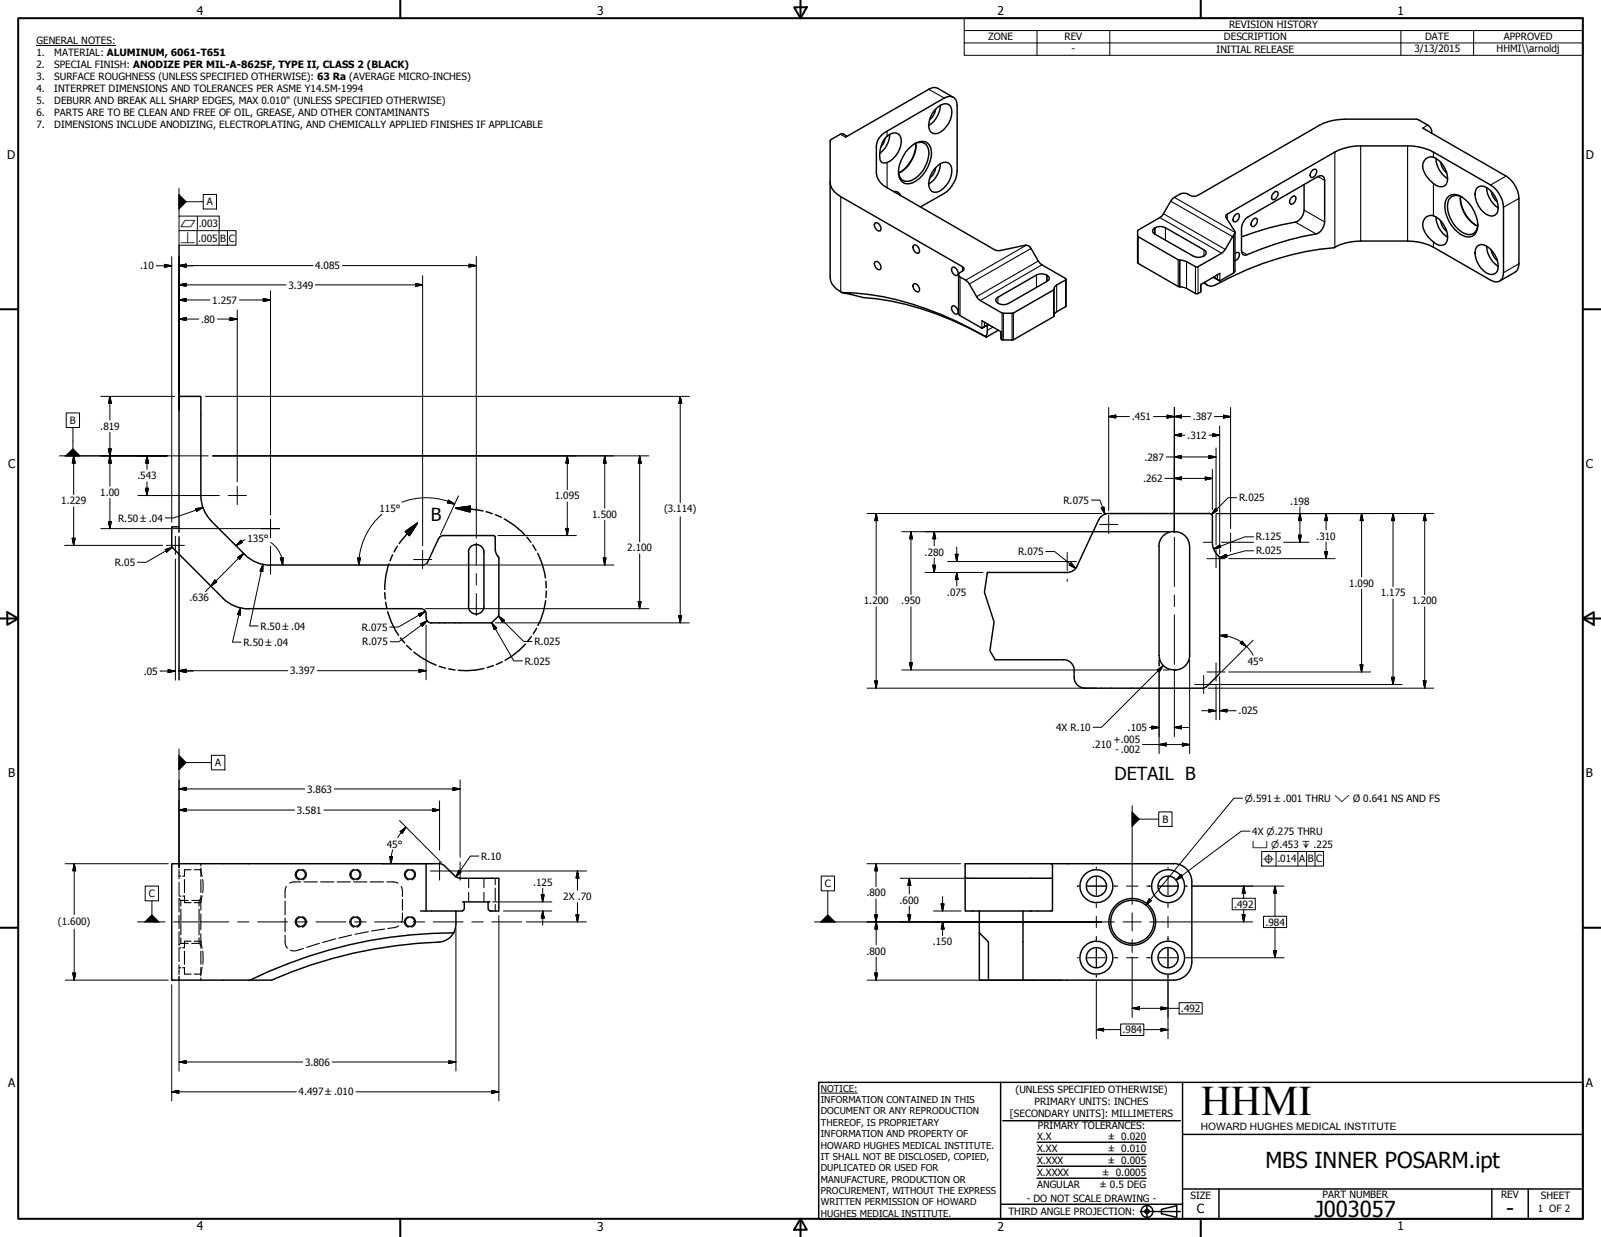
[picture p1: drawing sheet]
<svg xmlns="http://www.w3.org/2000/svg" width="559mm" height="432mm" viewBox="0 0 559 432" stroke-linecap="round" stroke-linejoin="round" font-family="sans-serif">
<!-- layer: Visible (ANSI) -->
<g fill="none" stroke="#000" stroke-width=".51">
<path d="M326.1 38.5a4.7 4.7 0 0 1 5-2.1 5.3 5.3 0 0 1 0 6.7 6.3 6.3 0 0 1-5 3.6 2.5 2.5 0 0 1-2-2.9 9.6 9.6 0 0 1 2-5.3zM326.6 38a5.5 5.5 0 0 1-2.2 3.8M327.3 30.9a2.96 2.96 0 0 0-3.1 .3l-29.1 16.7M328.2 36.7a8.9 8.9 0 0 1-4.1 7.1M329.6 34.2l-20 11.6M334.1 36.8v22.9a10.2 10.2 0 0 1-4.5 7.8l-8.4 4.8M293.3 46.9l-3.2 1.8-.3 .5v14.3M305.9 50.9v9.5M308.9 48.3a5.7 5.7 0 0 1-1.5 3.1M309.6 47.6a2.99 2.99 0 0 1 4.5-.4 7.7 7.7 0 0 1-4.5 9.5M310.5 46.9a8.6 8.6 0 0 1-3.5 6.7M317.2 51.8a5.9 5.9 0 0 1 5.9-2.3 4.5 4.5 0 0 1 1.9 5.4 12.6 12.6 0 0 1-6.5 9 3.3 3.3 0 0 1-4.9-3.1 12.5 12.5 0 0 1 3.6-9z"/>
<path d="M319.1 50.2a3.3 3.3 0 0 1 3.7-.1 3.3 3.3 0 0 1 1.4 3.4 11.1 11.1 0 0 1-6.4 9.6 3 3 0 0 1-4.2-3.3M319.7 50a11.3 11.3 0 0 1-6 10.4M319.7 50.6a12.7 12.7 0 0 1-5.5 9.5M326.1 59a4.4 4.4 0 0 1 5-2.1 5.3 5.3 0 0 1 0 6.7 6.7 6.7 0 0 1-5 3.5 2.9 2.9 0 0 1-1.8-4.2l.4-1.4zM326.6 58.5a5.5 5.5 0 0 1-2.2 3.7M328.2 57.1a8.9 8.9 0 0 1-4.1 7.2M458.3 59.2l1-.1a1.98 1.98 0 0 1-1.5 2.9 1.36 1.36 0 0 1 0-2.2zM460.5 43.8l-42.4 24.4M465.9 53.1l-37.5 21.6M469.5 41.6h24.8l.9 .2 3.1 1.9M474.9 50.9h16.4M496.6 44.7l29.1 16.8"/>
<path d="M500.3 54.9a8.5 8.5 0 0 1 4.8 8.5 2.33 2.33 0 0 1-3.8 1.4l-1-.7M500.3 53.1l20 11.5M501.2 55.3a8.6 8.6 0 0 0 4.1 7.1M502.8 56.6a5.5 5.5 0 0 0 2.2 3.7M293.4 68.6l42.5 24.5 .5 .4v.8l-1.3 .8-.5 .8 .5 .8 2 1.1M305.3 78l.4-.3a1.98 1.98 0 0 1 1.5 2.9 1.99 1.99 0 0 1-1.9-2.6zM309.6 65.5l37.6 21.7 2 .2 9-1.8M311.8 66.9a2.03 2.03 0 0 1 2.5 1.4M404.8 75.9l-7.5 4.4M408.6 70.2l-2.5 4.4M411.9 67.8l-2 1.1M414.5 67.8l.9 .4"/>
<path d="M427.9 75.9l3.1 4.8M431.4 74.8l.5-.3 .4 .2a1.96 1.96 0 0 1-1.5 2.8l-.3-.3a2.17 2.17 0 0 1 .9-2.4zM434.8 76.3l25.3-14.7a1.41 1.41 0 0 1 1.6-.1 1.41 1.41 0 0 1 .6 1.4v14.6a4.7 4.7 0 0 1-2.9 4.2 115.2 115.2 0 0 0-24.7 7.4 1.34 1.34 0 0 1-1.4-1.6v-7.9a5.4 5.4 0 0 1 1.5-3.3zM437.1 76.9l1-.8 .5 .2a2 2 0 0 1-1.5 2.8 1.42 1.42 0 0 1 0-2.2zM444.3 67.6l1-.8 .5 .1a2 2 0 0 1-1.5 2.8l-.4-.2-.1-.5zM451.1 68.6l.5-.2 .5 .1a1.96 1.96 0 0 1-1.5 2.8l-.4-.2a2.17 2.17 0 0 1 .9-2.5zM452.1 77.5a97.6 97.6 0 0 0-18.8 5.2M455.2 64.5v8.8M500.3 75.3a8.5 8.5 0 0 1 4.8 8.6 2.33 2.33 0 0 1-3.8 1.3l-1-.7M501.2 75.7a8.6 8.6 0 0 0 4.1 7.1M502.8 77a5.5 5.5 0 0 0 2.2 3.8M505.1 69a3.5 3.5 0 0 1 5.2-.2 12.4 12.4 0 0 1 5.4 11.1 3.3 3.3 0 0 1-5.4 2.2 11.8 11.8 0 0 1-5.7-12.1z"/>
<path d="M509.7 69.2a12.3 12.3 0 0 0 5.5 9.5M509.7 68.5a11.3 11.3 0 0 0 6 10.4M510.3 68.8a3.2 3.2 0 0 0-3.7-.1 3.2 3.2 0 0 0-1.4 3.4 11.2 11.2 0 0 0 6.4 9.6 3.1 3.1 0 0 0 4.2-3.3M515.4 65.8a2.55 2.55 0 0 1 3.5-.3 7.7 7.7 0 0 1 3.5 9 2.48 2.48 0 0 1-3.5 .4 8.6 8.6 0 0 1-3.9-8.2zM518.9 65.5a9.3 9.3 0 0 0 4 7.1M520.4 66.7a6.2 6.2 0 0 0 2.2 3.8M524.8 72.3v22.9a2.77 2.77 0 0 1-1.4 2.9 2.77 2.77 0 0 1-3.1-.3l-20-11.5M530.2 69.3v22.8a3.5 3.5 0 0 1-1.4 2.9M289.8 96.7a6.7 6.7 0 0 0 4 5.4M305.3 91.5l.4-.3a1.95 1.95 0 0 1 1.5 2.8 1.91 1.91 0 0 1-1.9-2.5zM318.8 99.3l.4-.3a1.98 1.98 0 0 1 1.5 2.9 1.99 1.99 0 0 1-1.9-2.6zM318.8 85.7l.4-.2a1.98 1.98 0 0 1 1.5 2.8 1.94 1.94 0 0 1-1.9-2.6z"/>
<path d="M332.2 93.5l.4-.3a1.98 1.98 0 0 1 1.5 2.9 1.91 1.91 0 0 1-1.9-2.6zM338.3 99.1l2.6 4.5M359.9 86.7l2.5 4.4M363.7 92.5l8.2 4.7 .2 .3-.2 .2M397.1 80.6v1.8M397.3 82.6l13.9 8.1M397.3 91.9l13.9 8.1M402.5 80.1a3.6 3.6 0 0 1 4.3-.6l13.4 7.7 .6 .5 .2 .6a3 3 0 0 1-4.5 1.1l-13.5-7.7-.7-1.1zM420.1 98.7l1.3 .9M425.8 95.4l-6.8 4M426.4 88.4l-8.3 4.7M430.2 82.6l-2.5 4.5"/>
<path d="M430.5 95.3l-4.7 2.7-2.3-1.2 1.4 .7M431 88.5l.6-.4 .9 .2a2.15 2.15 0 0 1-1.5 2.7M465.9 86.3a111.5 111.5 0 0 0-42.4 13.5 2.38 2.38 0 0 1-3-1.3M474.9 84.1h16.4M515.4 86.2a2.4 2.4 0 0 1 3.5-.3 7.7 7.7 0 0 1 3.5 9.1 2.95 2.95 0 0 1-4.6-.4 8.3 8.3 0 0 1-2.8-7.5zM518.9 85.9a9.3 9.3 0 0 0 4 7.1M520.4 87.2a6.2 6.2 0 0 0 2.2 3.7M293.8 102.1a104.5 104.5 0 0 1 50.5 15.6 128.8 128.8 0 0 0-33-12.5l-5-.9-4.9-.4zM332.2 107l.4-.3a1.98 1.98 0 0 1 1.5 2.9 1.99 1.99 0 0 1-1.9-2.6zM335.1 110.2l7.6 4.4 2.3-1.3-1.4 .7M342.7 112l6.8 3.9M344.6 113.5v1.8"/>
<path d="M347.7 104.3l14.1-8.3a3.2 3.2 0 0 1 4.5 1.2l-.2 .5-.6 .5-13.5 7.7a3.2 3.2 0 0 1-4.5-1.1zM349.5 118.5l.3 .1M350.2 118.7h3.1M367.7 110.6l-14 8M367.9 101l-14.2 8.3h-3.9l-7.7-4.4M372.1 106.8l-.2 .3M419 102l-.9 .5h-.8M62.5 185.8v-47.4h7.6v34.6a12.7 12.7 0 0 0 3.7 8.9l11.6 11.6a12.6 12.6 0 0 0 9 3.8M62.5 183.9h-2.6l.2 7.1 17.7 17.8a12.6 12.6 0 0 0 9 3.7M94.4 197.2h53.1M153.4 187.5l1.3-.6h17.5l.5 .2 .2 .5M153.5 187.6l-4.4 9-.7 .5-.9 .2"/>
<path d="M163.6 192.7v19M166.1 190.1l-1.6 .6-.7 .9-.3 1.1M166.1 190.1h.3M166.3 190.1l1.6 .6 .9 1.4 .1 19.6M172.8 187.6v4.4M172.9 192l.4 1.4 .7 1M173.9 194.4l.2 20.3-.2 .4M344.6 199.8h27.9M384.2 180.3a3.7 3.7 0 0 1 2.7-1h35.4l.7 .4 .2 .8v8.8M384.3 180.4l-.8 1-7.9 16.8-1.3 1.2-1.8 .4M409.6 185.5a5 5 0 0 0-5 5.2v38.1a5 5 0 0 0 5 5M409.6 185.6a5.1 5.1 0 0 1 5.6 5.1"/>
<path d="M415.2 190.7v38.1a5.1 5.1 0 0 1-5.6 5.1M423.2 189.3a6.4 6.4 0 0 0 2.1 4.8M425.3 194.2l.4 .8v39.6M86.8 212.5h60l1.4 .5 .6 1.4M148.7 214.4a2.29 2.29 0 0 0 2 3.1M150.6 217.4h20.7M163.5 211.7l.6 1.6 .9 .8 1.1 .2M166.1 214.2h.3M168.9 211.7l-.3 1.2-.7 .8-1.6 .6M174 215.1l-2.6 2.3M347.3 230.3h23.8a3.8 3.8 0 0 1 3.9 3.8 4.7 4.7 0 0 0 2.2 5.8l1.5 .3M421 239.8l-.9 .4"/>
<path d="M425.3 235.5l-4.3 4.3M425.8 234.6l-.4 .9M378.7 240.2h41.4M148.7 301.5v16.5M155.2 302.2l-.7-.4-1.1-.3h-93.5v40.6h34.9a159.3 159.3 0 0 1 59.1-13.3l1.7-.6a6.1 6.1 0 0 0 2.8-2.6M155.2 302.3l3.6 3.5M158.8 305.8l1 .6 .8 .1M159.1 318v4.5M160.6 306.6h13.5v11.4h-3.1l-.6-.6v-2.6M161.4 314.8h9.6M162.1 314.8v2.6l-.7 .6h-14.6M336.9 306.6h30.4v11.4h-30.4z"/>
<path d="M341.8 318v7.6M357.1 318v24.1M366.8 301.5l.4 .1 .1 .3v4.7M409.6 301.4a6.4 6.4 0 0 1 6.4 6.4v28a6.4 6.4 0 0 1-6.4 6.3M409.6 301.5h-72.7v5.1M158.4 325.6a161.7 161.7 0 0 0-71.2 16.5M159.1 322.5l-.2 1.6-.6 1.5M341.8 325.6l3.2 3.3v13.2M341.8 325.6v16.5h3.2M381.4 339.9a5.8 5.8 0 0 0 6.8-7.1 5.8 5.8 0 0 0-9.4-2.9 5.8 5.8 0 0 0 1.6 9.7l1 .3M345 342.1h64.6"/>
<circle cx="105" cy="305.3" r="1.62"/>
<circle cx="124" cy="305.3" r="1.62"/>
<circle cx="143.1" cy="305.3" r="1.62"/>
<circle cx="382.7" cy="309.3" r="3.5"/>
<circle cx="382.7" cy="309.3" r="5.7"/>
<circle cx="407.7" cy="309.3" r="3.5"/>
<circle cx="407.7" cy="309.3" r="5.7"/>
<circle cx="105" cy="321.8" r="1.62"/>
<circle cx="124" cy="321.8" r="1.62"/>
<circle cx="143.1" cy="321.8" r="1.62"/>
<circle cx="382.7" cy="334.3" r="3.5"/>
<circle cx="395.2" cy="321.8" r="8.2"/>
<circle cx="395.2" cy="321.8" r="7.5"/>
<circle cx="407.7" cy="334.3" r="3.5"/>
<circle cx="407.7" cy="334.3" r="5.7"/>
</g>
<!-- layer: Hidden (ANSI) -->
<g fill="none" stroke="#000" stroke-width=".38">
<path d="M62.5 301.5v1M62.5 303.5v3.3M62.5 308v4.5M62.5 313.8v4.5M62.5 319.5v4.6M62.5 305.8h.6M62.5 312.8h.6M62.5 313.7l.2 .2M62.9 314.1l.2 .2M63.1 314.3v2M63.1 317.3v4M63.1 314.3h2.6"/>
<path d="M63.8 312.8h.6M64.4 307v4.6M64.4 312.7v2.4h2.3M66.7 303.6h-2.3v2.3l-.6-.1M66.9 314.3h2.6M67.8 303.6h2.3M67.8 315.1h2.3M69.5 314.3v2M69.5 317.3v4M69.7 314.1l-.2 .2M70.1 303.7l.4 2.2M70.1 301.5v.8"/>
<path d="M70.1 303v2.9M70.1 307.1v4.4M70.1 312.7v5M70.1 319v5.5M70.1 313.7l-.3 .2M70.5 312.7l-.4 2.2M70.7 307v4.6M99.5 314.6v4.7M99.9 309.4l-.4 1.6v2.4M105 307.8h-2.3l-1.6 .5M106.1 307.8h4.6M111.9 307.8h4.6"/>
<path d="M117.7 307.8h4.6M123.4 307.8h4.7M129.2 307.8h4.7M135 307.8h2.3l1.6 .5M140 309.4l.3 .6 .2 2.9M140.5 318.7v1.9l-.4 1.5M140.5 313.9v3.9M163.6 306.6v3.3M163.6 311.5v3.3M168.9 306.6v3.3M168.9 311.5v3.3M172.8 306.6v2.3"/>
<path d="M172.8 310v4.6M172.8 315.7v2.3M62.5 325.2v4.7l.2-.1M62.5 331v4.7M62.5 336.8v3.4M62.5 330.8h.6M62.5 337.8h.6M63.1 322.3v4M63.1 327.3v2M63.1 329.3l-.2 .2M63.1 329.3h2.6M63.8 337.8h.6"/>
<path d="M64.4 332v4.6M64.4 337.8v2.2h2.3M66.7 328.5h-2.3v2.3h-.6M66.9 329.3h2.6M67.8 328.5h2.3M69.5 322.3v4M69.5 327.3v2M69.5 329.3l.2 .2M69.8 329.8l.3 .1M70.1 328.7l.4 2.3M70.1 325.9v5.1M70.1 332v4.5"/>
<path d="M70.1 337.7v3M70.5 337.7l-.4 2.2M70.7 332v4.5M99.5 326.5l.1 3.3 .8 1.2M99.5 320.5v4.7M105.9 331.1a4.8 4.8 0 0 1-4.6 .6M111.5 329.3l-4.4 1.4M117.1 327.7l-4.5 1.3M122.7 326.4l-4.5 1.1M128.5 325.2l-4.6 .9M134.2 324.3l-4.5 .7M139.1 323.2l-1.4 .6-2.3 .3"/>
<path d="M62.5 341.1v1M67.8 340h2.3M70.1 341.4v.7"/>
</g>
<!-- layer: Hidden Narrow (ANSI) -->
<path d="M104.4 303.4a2 2 0 0 0-1.4 1.9 2 2 0 0 0 1.4 1.9M104.4 319.9a2 2 0 0 0-1.4 1.9 2 2 0 0 0 1.4 1.9M105.6 303.5a1.92 1.92 0 0 1 1.4 1.8 1.92 1.92 0 0 1-1.4 1.8M105.6 320a1.92 1.92 0 0 1 1.4 1.8 1.92 1.92 0 0 1-1.4 1.9M123.4 319.9a2 2 0 0 0-1.4 1.9 2 2 0 0 0 1.4 1.9M123.4 303.4a2 2 0 0 0-1.4 1.9 2 2 0 0 0 1.4 1.9M124.7 320a1.92 1.92 0 0 1 1.3 1.8 1.92 1.92 0 0 1-1.3 1.9M124.7 303.5a1.92 1.92 0 0 1 1.3 1.8 1.92 1.92 0 0 1-1.3 1.8M142.5 303.4a2 2 0 0 0-1.4 1.9 2 2 0 0 0 1.4 1.9M142.5 319.9a2 2 0 0 0-1.4 1.9 2 2 0 0 0 1.4 1.9M143.7 303.5a1.92 1.92 0 0 1 1.4 1.8 1.92 1.92 0 0 1-1.4 1.8M143.7 320a1.92 1.92 0 0 1 1.4 1.8 1.92 1.92 0 0 1-1.4 1.9" fill="none" stroke="#000" stroke-width=".35"/>
<!-- layer: Visible Narrow (ANSI) -->
<g fill="none" stroke="#000" stroke-width=".38">
<path d="M324.2 31.2l5.4 3M293.3 46.9l1.8 1M309.6 45.8v1.8M309.6 56.7v8.8M465.9 53.1v33.2M474.9 50.9v33.2M491.3 50.9v33.2M498.3 43.7l-1.7 1M500.3 53.1v1.8M293.4 68.6v33.3M403 79.6v2.1M403.2 79.5v2.3"/>
<path d="M404.8 75.9l21.6 12.5M406.1 74.6l21.6 12.5M406.8 79.5v4.3M408.6 70.2l21.6 12.4M409.9 68.9l21.1 12.2M428.4 74.7v1.9M452.1 77.5l7.3 4.2M455.2 73.3l7.1 4.2M460.1 61.7l2.2 1.2M500.3 64.1v11.2M525.7 61.5l-5.4 3.1M530.2 69.3l-5.4 3"/>
<path d="M335.1 96.7v13.5M335.9 93.1v1.6M358.2 85.6l-21.1 12.2M359.9 86.7l-21.6 12.4M361.8 96v4.3M362.4 91.1l-21.5 12.5M363.7 92.5l-21.6 12.4M365.3 96v2.3M365.5 96.1v2.1M368.8 99.5v9.3M371.9 97.7v9.4M397.3 82.6v9.3"/>
<path d="M411.2 90.7v9.3M411.7 90.8v9.3M411.9 90.8v9.3M414.1 91.3v9.3M417.3 93.1v9.4M418.1 93.1v9.4M419 99.4v2.6M420.2 87.2v2.1M424.9 95.9v1.6M425.8 95.4v2.6M430.5 82.2v13.1M433.3 87.8l2 1.1"/>
<path d="M500.3 84.5v1.8M530.2 92.1l-5.4 3.1M342.7 112v2.6M343.6 112.5v1.5M346.6 114.2l-2 1.1M348.3 103.8v2.1M349.5 115.9v2.6M349.8 109.3v9.3M350.2 109.3v9.4M353.3 109.3v9.4M353.7 109.3v9.3M367.7 101.2v9.4"/>
</g>
<g fill="none" stroke="#000" stroke-width=".51">
<path d="M327.3 30.9l5.4 3.1M329.6 34.2a2.78 2.78 0 0 1 3.1-.2 2.78 2.78 0 0 1 1.4 2.8M293.3 46.9l1-.2 1.4 .9M309.6 45.8a6.6 6.6 0 0 0-3.7 5.1M309.6 47.6a9.1 9.1 0 0 0-2.3 8.6 1.68 1.68 0 0 0 2.3 .5M469.5 41.6a19.5 19.5 0 0 0-9 2.2M474.9 50.9a19.5 19.5 0 0 0-9 2.2M491.3 50.9a19.5 19.5 0 0 1 9 2.2M498.3 43.7a2.66 2.66 0 0 1 1.3 2.8M500.3 54.9a3.2 3.2 0 0 0-3.2 1.2 3.2 3.2 0 0 0-.2 3.5l1.4 2.4 2 2.1M293.4 68.6a6.3 6.3 0 0 1-3.6-5.1v33.2M305.9 60.4a6.2 6.2 0 0 0 3.7 5.1"/>
<path d="M406.1 74.6l-1.3 1.3M409.9 68.9l-1.3 1.3M411.9 67.8a2.96 2.96 0 0 1 2.6 0M415.4 68.2a3.1 3.1 0 0 0 2.7 0M428.4 74.7l-.5 .4v.8M455.2 73.3a4.6 4.6 0 0 1-3.1 4.2M500.3 75.3a3.2 3.2 0 0 0-3.2 1.3 3.2 3.2 0 0 0-.2 3.5l1.4 2.4 2 2M520.3 64.6a9.9 9.9 0 0 1 4.5 7.7M525.7 61.5a9.9 9.9 0 0 1 4.5 7.8M334.6 95.9v13.5l.5 .8M337.1 97.8l1.2 1.3M358.2 85.6l.8 .2 .9 .9"/>
<path d="M362.4 91.1l1.3 1.4M371.9 97.7l-3.1 1.8a1.35 1.35 0 0 0-.9 1.5v9.3l-.2 .3M372.1 97.5v9.3M397.3 80.3l-.2 .3M397.3 82.6l-.2-.2v9.3l.2 .2M411.2 90.7l.7 .1a9 9 0 0 1 5.4 2.3h.8M419.2 99.3l-.2 2.7M424.9 97.5l.9 .5M427.7 87.1l-1.3 1.3M431 80.7v.4M431 81.1v13.5l-.5 .7M431 81.1l-.8 1.5"/>
<path d="M474.9 84.1a19.5 19.5 0 0 0-9 2.2M491.3 84.1a19.5 19.5 0 0 1 9 2.2M528.8 95l-5.4 3.1M340.9 103.6l1.2 1.3M343.6 114l-.9 .6M344.6 115.3l-.6 2.2M348.5 115.3l-4.2 2.4M349.3 115.8l.2 2.7M349.8 118.6l.4 .1M353.7 118.6l-.4 .1M371.9 107.1l-3.6 2.1-.4 1M411.2 100l.7 .1a8.7 8.7 0 0 1 5.4 2.4"/>
</g>
<!-- layer: Break Line (ANSI) -->
<path d="M344.6 199.8l-1 7 3.4 10.3-1.5 10 1.8 3.2" fill="none" stroke="#000" stroke-width=".51"/>
<!-- layer: Detail Boundary (ANSI) -->
<g fill="none" stroke="#000" stroke-width=".51">
<path d="M159.1 177.4l5-.7-.1 2zM159.1 177.4l5 .3 4.5 .7M169.7 178.6l2.1 .7M172.9 179.7l2.1 .9M135.8 196.8a24.4 24.4 0 0 0-1.5 8.9M137 193.7l-.9 2.1M138.7 190.7l-1.2 2M141.5 185.5l4.2-2.9-2.8 4.3zM145.7 182.6l-3.5 3.6-2.9 3.5M176 181.2a26.2 26.2 0 0 1 7.1 5.5M183.9 187.5l1.4 1.8M185.9 190.2l1.2 2"/>
<path d="M187.6 193.2a25.4 25.4 0 0 1 2.8 8.5M134.3 206.9l.2 2.2M134.6 210.2l.5 2.3M135.3 213.6a26.8 26.8 0 0 0 3.8 8.1M187.3 219.3l-1.2 1.9M190.4 209.7a25 25 0 0 1-2.6 8.6M190.6 202.9v2.3M190.7 206.3l-.1 2.2M139.8 222.7l1.4 1.7M142 225.3l1.6 1.5M144.5 227.6a26.4 26.4 0 0 0 7.7 4.6M153.3 232.6l2.1 .6"/>
<path d="M156.6 233.5l2.2 .4M168.9 233.4l-5.9 .7-3-.1M172.2 232.3l-2.1 .7M175.3 231l-2.1 1M183.4 224.9l-2.2 2.1-2.6 2.1-2.3 1.4M185.5 222.2l-1.4 1.8"/>
</g>
<path d="M159.1 177.4l5-.7zM159.1 177.4l5-.7-.1 2zM145.7 182.6l-2.8 4.3zM141.5 185.5l4.2-2.9-2.8 4.3z" fill="#000" stroke="#000" stroke-width=".51"/>
<!-- layer: Border (ANSI) -->
<g fill="none" stroke="#000" stroke-width=".7">
<path d="M6.3 6.3h546.1v419.1h-546.1zM139.7 0v6.3M277.2 2.5h4.4l-2.2 3.8zM279.4 0v6.3M419.1 0v6.3M0 107.9h6.3M552.4 107.9h6.4M0 215.9h6.3M2.5 213.7l3.8 2.2-3.8 2.2zM552.4 215.9l3.9-2.2v4.4zM552.4 215.9h6.4M0 323.8h6.3"/>
<path d="M552.4 323.8h6.4M139.7 425.4v6.4M279.4 425.4l2.2 3.9h-4.4zM279.4 425.4v6.4M419.1 425.4v6.4"/>
</g>
<!-- layer: Title (ANSI) -->
<g fill="none" stroke="#000" stroke-width=".51">
<path d="M285.8 377.8h266.6v47.6h-266.6zM349.2 377.8v47.6M412.7 377.8v47.6M350 391.2h62M361.9 398.7h38.1M412.7 396h139.7M361.9 411.3h38.1M361.9 407.1h38.1M361.9 403h38.1M412.7 415h139.7M425.4 415v10.4M520.7 415v10.4"/>
<path d="M533.4 415v10.4M349.2 420.4h63.5M398 422.9h14M400.3 420.6v4.6M405.4 422.1l5.3-1.2v4l-5.3-1.2z"/>
<circle cx="400.3" cy="422.9" r="2.06"/>
<circle cx="400.3" cy="422.9" r=".73"/>
</g>
<path d="M286.5 381.6h12.8" fill="none" stroke="#000" stroke-width=".35"/>
<!-- layer: Symbol (ANSI) -->
<g fill="none" stroke="#000" stroke-width=".35">
<path d="M12.7 15.9h27.7M336.5 10.7v-4.4h215.9v4.4M336.5 15h215.9M361.9 10.7v8.6M387.3 10.7v8.6M488.9 10.7v8.6M514.3 10.7v8.6M552.4 10.7h-215.9v4.3M552.4 10.7v8.6h-215.9v-4.3M62.5 65.8v9.6M65 70.4h5.9M68.9 75.4v5.1"/>
<path d="M70.9 67.9h4.7v5.1h-4.7zM62.5 80.5h19.9v5.1h-19.9M62.5 85.6v57.5M68.8 80.5v5.1M76.5 80.5v5.1M76.5 80.5v-5.1h-14v10.2M79.4 80.5v5.1M20.8 159.1h39.1M23.1 144.1h4.6v5.1h-4.6zM25.5 149.2v7.5M62.5 261.5v41.4M65 266.2h8.8"/>
<path d="M73.8 263.7h4.7v5h-4.7zM395.2 281.3v27.9M397.6 285.9h6.8M404.4 283.4h4.7v5.1h-4.7zM436.3 290.1h-3l-22.8 17.1M440.4 297.2h21.6v5.1h-21.6zM445.4 297.2v5.1M453 297.2v5.1M456.1 297.2v5.1M459 297.2v5.1M50.7 309.3h4.6v5.2h-4.6zM53 314.5v4.8"/>
<path d="M286.6 305.8h4.7v5.2h-4.7zM288.9 311v8.3M395.2 309.4v1.7M412.2 305.3l.5 .8-2.2 1.1zM284.3 321.8h98.3M382.8 321.8h1.7"/>
</g>
<!-- layer: Center Mark (ANSI) -->
<g fill="none" stroke="#000" stroke-width=".35">
<path d="M66.9 173h9.7M79.6 173h6.4M82.8 169.8v6.3M387 179.9v6.3M58 190.4h6.4M61.2 187.2v6.3M91.2 184.5h6.4M94.4 181.4v6.3M94.4 190.8v9.6M144.3 195.3h6.4M147.5 192.2v6.3M369.3 196h6.4"/>
<path d="M372.5 192.8v6.4M383.8 183.1h6.3M420 189.3h3.4M421.3 195h6.3M424.4 191.8v6.4M426.3 189.3h6.4M429.5 186.1v6.4M372.5 202.2v.8M416.9 239h6.4M420.1 235.8v6.3M421.3 234.6h6.3M424.4 231.4v6.3"/>
<path d="M150.2 304h6.4M153.4 300.9v6.3M157.4 304h6.4M160.6 300.9v6.3M376 309.3h.5M379.5 309.3h6.3M388.9 309.3h.4M395.2 311.1v4.6M395.2 318.6v6.4M401 309.3h.5M404.5 309.3h6.3M413.8 309.3h.5"/>
<path d="M382.7 327.7v.5M382.7 331.2v6.3M384.5 321.8h4.5M392 321.8h6.3M395.2 328v4.5M401.3 321.8h4.5M407.7 327.7v.5M407.7 331.2v6.3M382.7 340.5v.5M407.7 340.5v.5"/>
</g>
<!-- layer: Symbol (ANSI) -->
<g fill="#000" stroke="#000" stroke-width=".35">
<path d="M62.5 67.9v5.1zM62.5 67.9l2.5 2.5-2.5 2.6zM22.9 159.1h5zM22.9 159.1l2.6-2.4 2.4 2.4zM62.5 263.7v5zM62.5 263.7l2.5 2.5-2.5 2.5zM395.2 283.5v4.9zM395.2 283.5l2.4 2.4-2.4 2.5zM412.2 305.3l-1.7 1.9zM412.2 305.3l.5 .8-2.2 1.1zM50.5 321.8h5zM50.5 321.8l2.5-2.5 2.5 2.5z"/>
<path d="M286.4 321.8h5.1zM286.4 321.8l2.5-2.5 2.6 2.5z"/>
</g>
<!-- layer: Dimension (ANSI) -->
<g fill="none" stroke="#000" stroke-width=".35">
<path d="M54.5 92.8h5.4M57.4 92.3l2.5 .5-2.5 .5zM59.9 89.6v69.5M62.5 92.8l2.5-.5v1zM62.5 92.7l2.5-.5v1zM62.5 99.4l2.5-.5v1zM62.5 92.8h4.9M62.5 89.5v53.6M62.5 92.7h46.7M62.5 99.4h37.4M110.1 99.4h37.4M119.5 92.7h46.7"/>
<path d="M145 98.9l2.5 .5-2.5 .5zM147.5 96.3v94.3M163.7 92.2l2.5 .5-2.5 .5zM166.2 89.5v98.4M62.5 111.4l2.5-.5v1zM62.5 104.7l2.5-.5v1zM62.5 111.4h6.9M62.5 104.7h10.8M75.9 111.4h6.9M80.3 110.9l2.5 .5-2.5 .5zM82.8 108.2v60M83.6 104.7h10.8"/>
<path d="M91.9 104.2l2.5 .5-2.5 .5zM94.4 101.5v78.3M35.2 138.4h25.7M38.4 138.4l.5 2.4h-1.1zM38.4 138.4v8.2M71.7 138.4h168.9M237.4 138.4l.5 2.4h-1zM237.4 138.4v37.1M22.5 159.1h35.9M25.7 159.1l.5 2.6h-1zM25.7 159.1v13.6M37.8 156.7h1.1l-.5 2.4z"/>
<path d="M38.4 159.1l.5 2.6h-1.1zM38.4 150.9v18.8M51.3 159.1l.5 2.6h-1zM51.3 159.1v4.8M59.9 159.3v23M74.2 159.1h152.2M198 159.1l.4 2.6h-.9zM198 159.1v11.8M211.1 159.1l.4 2.6h-.9zM211.1 159.1v18.3M223.3 159.1l.5 2.6h-1zM223.3 159.1v30"/>
<path d="M387 145.4l2.4-.5v1zM387 145.4h7.2M387 142.2v36.1M402.6 145.4h12.9M407 159.5h17.4M407.4 144.9l2.5 .5-2.5 .5zM409.9 145.4l2.5-.5v1zM409.9 151.9l2.5-.5v1zM409.9 159.5l2.5-.5v1zM409.9 142.2v43.7M409.9 151.9h3.7M422 159l2.4 .5-2.4 .5z"/>
<path d="M422 151.9h3.7M423.2 151.4l2.5 .5-2.5 .5zM423.9 145.4h5.6M424.4 156.3v21.6M425.7 148.7v40.5M427 144.9l2.5 .5-2.5 .5zM429.5 142.2v42.3M25.7 176.9v13.5M38.4 174v10.5M48.1 173h18.8M50.8 170.4h1l-.5 2.6zM51.3 168.1v4.9"/>
<path d="M68.3 177.5l2.5-.3-2.2 1.3zM70.8 177.2l-10.2 3.6h-2.9M133.3 179.5a23.5 23.5 0 0 0-8.1 17.7M140.3 175.3a23.4 23.4 0 0 1 18.4 .7M156.5 174.6l2.2 1.4-2.6-.5zM160 173.1l-6.3 13.5M198 175.2v11.7M302.6 179.3h81.9M305.8 179.3l.5 2.4h-1zM305.8 179.3v28.3M380.9 174.6h3l1.7 4.9M384.4 177.3l.9-.3 .3 2.5z"/>
<path d="M386 179.3h.3M406.6 167h16.6M409.9 167l2.5-.5v1zM420.7 166.5l2.5 .5-2.5 .5zM423.2 163.8v14.1M424.2 177.5l.7 .7-2.1 1.4zM424.4 179.4v9.8M424.6 179.3h75.8M431.7 173.7h-3l-5.9 5.9M453.7 179.3l.5 2.4h-1zM453.7 177v12.3M462.9 179.3l.5 2.4h-1.1z"/>
<path d="M462.9 179.3v5.7M475.2 179.3l.5 2.4h-1zM475.2 179.3v22.1M486.2 179.3l.5 2.4h-1zM486.2 179.3v25.5M497.3 179.3l.5 2.4h-1zM497.3 179.3v28.3M22.5 190.4h34.3M25.2 187.9h1l-.5 2.5zM35.2 184.5h56M37.8 182.1h1.1l-.5 2.4zM57.7 191.8l2.4-.8-1.9 1.7z"/>
<path d="M60.1 191l-9.1 5.3h-3M61.2 195.1v42.3M62.5 187.4v2.8M62.5 190.5v46.9M82.9 194.6l2.1-1.4-1.4 2.1zM84.1 188.6l.5 .8-2.2 1.1zM85 193.2l-13.3 13.3M85.5 188.4l-3.1 2.1M91.8 197l-.1 2.5-1-.2zM91.8 197l-4.7 21.5h3M94.5 189.4a9.6 9.6 0 0 1 4.2 7.8M97.9 194.8l1-.1-.2 2.5z"/>
<path d="M124.9 194.8h1l-.7 2.4zM149.1 197.2h17M166.3 197.2h47.9M173.8 186.9h27.4M197.5 184.5h.9l-.4 2.4zM210.6 194.8h.9l-.4 2.4zM211.1 181.6v15.6M223.3 193.4v19.1M237.4 180.4v37M314.8 185.6h72M317.9 185.6l.6 2.5h-1zM317.9 185.6v22"/>
<path d="M322.9 199.8h20.1M325.6 197.3h1l-.5 2.5zM326.1 185.6l.5 2.5h-1zM326.1 185.6v5M326.1 194.8v5M330.8 196h38.5M333.4 193.5h1l-.5 2.5zM333.9 199.8l.5 2.5h-1zM333.9 191v5M333.9 199.8v4.8M365.1 192.5h3l7.4 5.9M373.8 196.4l1.7 2-2.3-1.2z"/>
<path d="M387 185.6h21.1M423.6 191.6l2.2-1.4 .3 .9zM424.4 189.4v.8M425.6 194.7l2.3-1.2 .3 1zM425.7 189.4v1M425.7 191.8v1.6M428.9 195h37.1M432.7 189.3h4.8M437.5 187.4h-3l-10.9 4.2M437.6 192.3h-3l-9 2.4M448.1 189.3h8.8M453.2 186.8h1l-.5 2.5z"/>
<path d="M462.3 192.5h1.1l-.5 2.5zM462.9 189.2v5.8M75 202.4l.7 .7-2.1 1.5zM83.9 212.2v2.5l-1-.2zM83.9 212.2l-2.7 12h2.9M146 214.2l2.5-.8-1.9 1.7zM146.8 217.7l2.3-1-1.7 1.9zM148.4 212.5h17.7M148.5 213.4l-9.4 5.5h-3.1M148.7 218.2v19.1M149.1 216.7l-9.9 7.3h-3M166.3 212.5h60.1"/>
<path d="M171.6 217.4l1.8 1.9-.9 .5zM171.6 217.4l7.7 13.3h3.1M172.9 217.4h2M174 215.1l2.1 1.4-.7 .7zM174 215.1l8.8 8.8h2.9M175 217.4h65.6M222.8 210h1l-.5 2.5zM236.9 214.9h1l-.5 2.5zM305.8 211.8v28.4M317.9 211.8v22.1M475.2 205.7v28.9M486.2 209v30"/>
<path d="M497.3 211.8v28.4M55.9 234.3h5.3M58.7 233.7l2.5 .6-2.5 .5zM62.5 234.1l2.5-.5v1zM62.5 234.3l2.5-.6v1.1zM62.5 234.1h38M62.5 234.3h4.9M110.7 234.1h38M146.2 233.6l2.5 .5-2.5 .5zM305.3 237.7h1l-.5 2.5zM314.8 233.9h89.3M317.5 231.3h1l-.6 2.6z"/>
<path d="M403.9 233.8l2.1-1.5-1.4 2.2zM404.6 230.4v2.1M404.6 234.3v28.8M406 233.9h2.1M406 232.3l-21.5 21.6h-3M409.9 233.6v23.5M415.2 230.4v32.7M423.3 239h66.1M424.4 239.3v12M425.7 221.8l2.5-.2v1zM425.7 236.2v15.1M425.7 221.8l2.5 .3"/>
<path d="M428.2 222a13.3 13.3 0 0 1 5 2.1M428.9 234.6h49.5M433.2 224.2l1.9 1.5M433.5 223.8l1.6 1.9-2.2-1.2zM435.1 225.7l2.3 3M437.4 223.5l-10.9 10.9M474.7 232.1h1l-.5 2.5zM485.7 236.4h1l-.5 2.6zM496.8 237.7h1l-.5 2.5zM302.6 240.2h80.1M398.8 259.9h16.4M401.2 253.9h3.4"/>
<path d="M402 253.4l2.6 .5-2.6 .5zM404.6 259.9l2.4-.5v1zM409.9 253.9l2.5-.5v1zM409.9 253.9h4.9M412.7 259.4l2.5 .5-2.5 .5zM419.4 248.1h5M421.7 240.2h78.7M422 247.6l2.4 .5-2.4 .4zM425.7 248.1l2.5-.5v.9zM425.7 248.1h5.8M62.5 275.4l2.5-.5v1zM62.5 272.2v30.7"/>
<path d="M62.5 275.4h43.9M116.6 275.4h44M153.4 279.6v17.1M158.1 274.9l2.5 .5-2.5 .5zM160.6 272.2v27.1M433.7 278.6h-3l-30.8 37.4M62.5 282.8l2.5-.5v1zM62.5 282.8h40.3M113.1 282.8h40.3M136.1 299h.9l-.6 2.5zM136.5 299l-.1 2.5M137 296.7l-.4 2.3"/>
<path d="M139.4 286.4l13.9 14M139.6 290.3l2.1-1.6-1.3 2.2zM141.7 288.7l-2.9 3.7M150.9 282.3l2.5 .5-2.5 .5zM167.1 298.8h-3l-5 7.3M22.7 301.5h36M25.9 301.5l.5 2.5h-1zM25.9 301.5v17.8M133.2 301.5h15.8M153.5 300.5l.6 .6M156.6 304h.8M160.1 303.8l.9 .6-1.9 1.7z"/>
<path d="M163.8 304h40.9M172 314.8h20.6M174.1 319.6v2.1M175.7 318h16.9M188.9 312.4h1l-.5 2.4zM189.4 318l.5 2.5h-1zM189.4 310.1v4.7M189.4 318v5M201 319.3h1.1l-.6 2.5zM201.5 304l.6 2.5h-1.1zM201.5 304v6.8M201.5 315v6.8"/>
<path d="M302.6 301.5h32.7M305.3 319.3h1l-.5 2.5zM305.8 301.5l.5 2.5h-1zM305.8 301.5v8M305.8 313.8v8M314.2 306.6h23.9M316.9 319.3h1l-.5 2.5zM317.4 306.6l.5 2.5h-1zM317.4 306.6v5.4M317.4 316.3v5.5M325.8 318h9.7M328.5 315.5h1l-.5 2.5z"/>
<path d="M329 313v5M401.1 313.8l.8 .6-2 1.6zM415.9 309.3h32.3M430.1 313.6h8v4h-8zM433.6 319.3h1l-.5 2.5zM434.1 309.3l.5 2.5h-1zM434.1 309.3v4.3M434.1 317.6v4.2M441 319.8h8.1v4h-8.1zM445 309.3l.5 2.5h-1zM445 309.3v10.5M25.4 339.7h1l-.5 2.4z"/>
<path d="M25.9 324.3v17.8M159.1 324.1v49.8M174.1 321.9v62.4M183.7 321.8h21M302.6 321.8h80M305.3 339.7h1l-.5 2.4zM305.8 321.8l.5 2.5h-1zM305.8 321.8v8M305.8 334.1v8M329 321.8l.5 2.5h-1zM329 321.8v4.8M382.8 321.8h1.7"/>
<path d="M395.2 334.1v.1M395.2 334.4v20.8M405.8 321.8h1.8M407.8 321.8h29.5M414.3 334.3h33.9M444.5 331.8h1l-.5 2.5zM445 323.8v10.5M22.7 342.1h36M59.9 343.7v40.6M62.5 340.7v33.2M302.6 342.1h68.2M382.7 359.4l2.5-.4v.9z"/>
<path d="M382.7 359.4h8.5M382.7 342.6v20M391.2 357.4h8v4h-8zM395.2 352l2.5-.5v1zM395.2 352h16.3M399.2 359.4h8.5M405.2 351.5l2.5 .5-2.5 .5zM405.2 359l2.5 .4-2.5 .5zM407.7 341v21.6M411.5 350h8.1v3.9h-8.1zM62.5 370.7l2.5-.4v.9zM62.5 370.7h43.2"/>
<path d="M116 370.7h43.1M156.7 370.3l2.4 .4-2.4 .5zM59.9 381.1l2.5-.5v1zM59.9 381.1h43.5M124.2 381.1h49.9M171.6 380.6l2.5 .5-2.5 .5z"/>
</g>
<g fill="#000" stroke="#000" stroke-width=".35">
<path d="M57.4 93.3l2.5-.5zM57.4 92.3l2.5 .5-2.5 .5zM62.5 92.8l2.5-.5zM62.5 92.8l2.5-.5v1zM62.5 92.7l2.5-.5zM62.5 92.7l2.5-.5v1zM62.5 99.4l2.5-.5zM62.5 99.4l2.5-.5v1zM145 99.9l2.5-.5zM145 98.9l2.5 .5-2.5 .5zM163.7 93.2l2.5-.5zM163.7 92.2l2.5 .5-2.5 .5z"/>
<path d="M62.5 111.4l2.5-.5zM62.5 111.4l2.5-.5v1zM62.5 104.7l2.5-.5zM62.5 104.7l2.5-.5v1zM80.3 111.9l2.5-.5zM80.3 110.9l2.5 .5-2.5 .5zM91.9 105.2l2.5-.5zM91.9 104.2l2.5 .5-2.5 .5zM37.8 156.7l.6 2.4zM37.8 156.7h1.1l-.5 2.4zM38.4 138.4l.5 2.4zM38.4 138.4l.5 2.4h-1.1z"/>
<path d="M237.4 138.4l.5 2.4zM237.4 138.4l.5 2.4h-1zM387 145.4l2.4-.5zM387 145.4l2.4-.5v1zM407.4 145.9l2.5-.5zM407.4 144.9l2.5 .5-2.5 .5zM409.9 145.4l2.5-.5zM409.9 145.4l2.5-.5v1zM409.9 151.9l2.5-.5zM409.9 151.9l2.5-.5v1zM409.9 159.5l2.5-.5zM409.9 159.5l2.5-.5v1z"/>
<path d="M423.2 152.4l2.5-.5zM423.2 151.4l2.5 .5-2.5 .5zM427 145.9l2.5-.5zM427 144.9l2.5 .5-2.5 .5zM25.7 159.1l.5 2.6zM25.7 159.1l.5 2.6h-1zM38.4 159.1l.5 2.6zM38.4 159.1l.5 2.6h-1.1zM50.8 170.4l.5 2.6zM50.8 170.4h1l-.5 2.6zM51.3 159.1l.5 2.6zM51.3 159.1l.5 2.6h-1z"/>
<path d="M68.6 178.5l2.2-1.3zM68.3 177.5l2.5-.3-2.2 1.3zM156.1 175.5l2.6 .5zM156.5 174.6l2.2 1.4-2.6-.5zM198 159.1l.4 2.6zM198 159.1l.4 2.6h-.9zM211.1 159.1l.4 2.6zM211.1 159.1l.4 2.6h-.9zM223.3 159.1l.5 2.6zM223.3 159.1l.5 2.6h-1zM384.4 177.3l1.2 2.2zM384.4 177.3l.9-.3 .3 2.5z"/>
<path d="M409.9 167l2.5-.5zM409.9 167l2.5-.5v1zM420.7 167.5l2.5-.5zM420.7 166.5l2.5 .5-2.5 .5zM422 160l2.4-.5zM422 159l2.4 .5-2.4 .5zM424.2 177.5l-1.4 2.1zM424.2 177.5l.7 .7-2.1 1.4zM25.2 187.9l.5 2.5zM25.2 187.9h1l-.5 2.5zM37.8 182.1l.6 2.4zM37.8 182.1h1.1l-.5 2.4z"/>
<path d="M58.2 192.7l1.9-1.7zM57.7 191.8l2.4-.8-1.9 1.7zM85 193.2l-1.4 2.1zM82.9 194.6l2.1-1.4-1.4 2.1zM84.1 188.6l-1.7 1.9zM84.1 188.6l.5 .8-2.2 1.1zM91.8 197l-.1 2.5zM91.8 197l-.1 2.5-1-.2zM97.9 194.8l.8 2.4zM97.9 194.8l1-.1-.2 2.5zM124.9 194.8l.3 2.4zM124.9 194.8h1l-.7 2.4z"/>
<path d="M197.5 184.5l.5 2.4zM197.5 184.5h.9l-.4 2.4zM210.6 194.8l.5 2.4zM210.6 194.8h.9l-.4 2.4zM305.8 179.3l.5 2.4zM305.8 179.3l.5 2.4h-1zM317.9 185.6l.6 2.5zM317.9 185.6l.6 2.5h-1zM325.6 197.3l.5 2.5zM325.6 197.3h1l-.5 2.5zM326.1 185.6l.5 2.5zM326.1 185.6l.5 2.5h-1z"/>
<path d="M333.4 193.5l.5 2.5zM333.4 193.5h1l-.5 2.5zM373.2 197.2l2.3 1.2zM373.8 196.4l1.7 2-2.3-1.2zM423.6 191.6l2.2-1.4zM423.6 191.6l2.2-1.4 .3 .9zM425.6 194.7l2.3-1.2zM425.6 194.7l2.3-1.2 .3 1zM453.2 186.8l.5 2.5zM453.2 186.8h1l-.5 2.5zM453.7 179.3l.5 2.4zM453.7 179.3l.5 2.4h-1z"/>
<path d="M462.3 192.5l.6 2.5zM462.3 192.5h1.1l-.5 2.5zM462.9 179.3l.5 2.4zM462.9 179.3l.5 2.4h-1.1zM475.2 179.3l.5 2.4zM475.2 179.3l.5 2.4h-1zM486.2 179.3l.5 2.4zM486.2 179.3l.5 2.4h-1zM497.3 179.3l.5 2.4zM497.3 179.3l.5 2.4h-1zM75 202.4l-1.4 2.2zM75 202.4l.7 .7-2.1 1.5z"/>
<path d="M83.9 212.2v2.5zM83.9 212.2v2.5l-1-.2zM146.6 215.1l1.9-1.7zM146 214.2l2.5-.8-1.9 1.7zM149.1 216.7l-1.7 1.9zM146.8 217.7l2.3-1-1.7 1.9zM171.6 217.4l1.8 1.9zM171.6 217.4l1.8 1.9-.9 .5zM174 215.1l2.1 1.4zM174 215.1l2.1 1.4-.7 .7zM222.8 210l.5 2.5zM222.8 210h1l-.5 2.5z"/>
<path d="M236.9 214.9l.5 2.5zM236.9 214.9h1l-.5 2.5zM333.9 199.8l.5 2.5zM333.9 199.8l.5 2.5h-1zM58.7 234.8l2.5-.5zM58.7 233.7l2.5 .6-2.5 .5zM62.5 234.1l2.5-.5zM62.5 234.1l2.5-.5v1zM62.5 234.3l2.5-.6zM62.5 234.3l2.5-.6v1.1zM146.2 234.6l2.5-.5zM146.2 233.6l2.5 .5-2.5 .5z"/>
<path d="M305.3 237.7l.5 2.5zM305.3 237.7h1l-.5 2.5zM317.5 231.3l.4 2.6zM317.5 231.3h1l-.6 2.6zM406 232.3l-1.4 2.2zM403.9 233.8l2.1-1.5-1.4 2.2zM425.7 221.8l2.5-.2zM425.7 221.8l2.5-.2v1zM432.9 224.5l2.2 1.2zM433.5 223.8l1.6 1.9-2.2-1.2zM474.7 232.1l.5 2.5zM474.7 232.1h1l-.5 2.5z"/>
<path d="M485.7 236.4l.5 2.6zM485.7 236.4h1l-.5 2.6zM496.8 237.7l.5 2.5zM496.8 237.7h1l-.5 2.5zM402 254.4l2.6-.5zM402 253.4l2.6 .5-2.6 .5zM404.6 259.9l2.4-.5zM404.6 259.9l2.4-.5v1zM409.9 253.9l2.5-.5zM409.9 253.9l2.5-.5v1zM422 248.5l2.4-.4zM422 247.6l2.4 .5-2.4 .4z"/>
<path d="M425.7 248.1l2.5-.5zM425.7 248.1l2.5-.5v.9zM62.5 275.4l2.5-.5zM62.5 275.4l2.5-.5v1zM158.1 275.9l2.5-.5zM158.1 274.9l2.5 .5-2.5 .5zM412.7 260.4l2.5-.5zM412.7 259.4l2.5 .5-2.5 .5zM62.5 282.8l2.5-.5zM62.5 282.8l2.5-.5v1zM136.1 299l.3 2.5zM136.1 299h.9l-.6 2.5z"/>
<path d="M141.7 288.7l-1.3 2.2zM139.6 290.3l2.1-1.6-1.3 2.2zM150.9 283.3l2.5-.5zM150.9 282.3l2.5 .5-2.5 .5zM25.9 301.5l.5 2.5zM25.9 301.5l.5 2.5h-1zM160.1 303.8l-1 2.3zM160.1 303.8l.9 .6-1.9 1.7zM188.9 312.4l.5 2.4zM188.9 312.4h1l-.5 2.4zM201 319.3l.5 2.5zM201 319.3h1.1l-.6 2.5z"/>
<path d="M201.5 304l.6 2.5zM201.5 304l.6 2.5h-1.1zM305.3 319.3l.5 2.5zM305.3 319.3h1l-.5 2.5zM305.8 301.5l.5 2.5zM305.8 301.5l.5 2.5h-1zM316.9 319.3l.5 2.5zM316.9 319.3h1l-.5 2.5zM317.4 306.6l.5 2.5zM317.4 306.6l.5 2.5h-1zM328.5 315.5l.5 2.5zM328.5 315.5h1l-.5 2.5z"/>
<path d="M401.1 313.8l-1.2 2.2zM401.1 313.8l.8 .6-2 1.6zM433.6 319.3l.5 2.5zM433.6 319.3h1l-.5 2.5zM434.1 309.3l.5 2.5zM434.1 309.3l.5 2.5h-1zM445 309.3l.5 2.5zM445 309.3l.5 2.5h-1zM25.4 339.7l.5 2.4zM25.4 339.7h1l-.5 2.4zM189.4 318l.5 2.5zM189.4 318l.5 2.5h-1z"/>
<path d="M305.3 339.7l.5 2.4zM305.3 339.7h1l-.5 2.4zM305.8 321.8l.5 2.5zM305.8 321.8l.5 2.5h-1zM329 321.8l.5 2.5zM329 321.8l.5 2.5h-1zM444.5 331.8l.5 2.5zM444.5 331.8h1l-.5 2.5zM382.7 359.4l2.5-.4zM382.7 359.4l2.5-.4v.9zM395.2 352l2.5-.5zM395.2 352l2.5-.5v1z"/>
<path d="M405.2 352.5l2.5-.5zM405.2 351.5l2.5 .5-2.5 .5zM405.2 359.9l2.5-.5zM405.2 359l2.5 .4-2.5 .5zM62.5 370.7l2.5-.4zM62.5 370.7l2.5-.4v.9zM156.7 371.2l2.4-.5zM156.7 370.3l2.4 .4-2.4 .5zM59.9 381.1l2.5-.5zM59.9 381.1l2.5-.5v1zM171.6 381.6l2.5-.5zM171.6 380.6l2.5 .5-2.5 .5z"/>
</g>
<!-- layer: Centerline (ANSI) -->
<g fill="none" stroke="#000" stroke-width=".35">
<path d="M59.9 159.1h12.7M166.2 189.5v7.7M409.9 187.5v17.2M166.2 200.2v4M166.2 207.2v7.7M409.9 207.7v4M409.9 214.7v17.3M376 309.3h.5M379.5 309.3h6.3M382.7 302.6v.5M382.7 306.1v6.4M382.7 315.5v1.3"/>
<path d="M382.7 319.8v4M388.9 309.3h1.3M393.2 309.3h4M400.2 309.3h1.3M404.5 309.3h6.3M407.7 302.6v.5M407.7 306.1v6.4M407.7 315.5v1.3M407.7 319.8v4M413.8 309.3h.5M47.9 321.8h2.7M53.6 321.8h4"/>
<path d="M60.6 321.8h19.3M82.9 321.8h4M89.9 321.8h10.4M103.3 321.8h4M110.3 321.8h10.5M123.8 321.8h4M130.7 321.8h10.5M144.2 321.8h4M151.2 321.8h10.5M164.7 321.8h4M171.6 321.8h10.5M376 334.3h.5"/>
<path d="M379.5 334.3h6.3M382.7 326.8v1.4M382.7 331.2v6.3M388.9 334.3h1.3M393.2 334.3h4M400.2 334.3h1.3M404.5 334.3h6.3M407.7 326.8v1.4M407.7 331.2v6.3M413.8 334.3h.5M382.7 340.5v.5M407.7 340.5v.5"/>
</g>
<text font-size="14.7" x="419.1" y="389.2">HHMI</text>
<g font-size="7.7">
<text x="441.6" y="407.6">MBS INNER POSARM.ipt</text>
<text x="458.9" y="424.8">J003057</text>
<text x="525.7" y="424.4">-</text>
</g>
<g font-size="6.3">
<text x="150.4" y="181.9">B</text>
<text x="389" y="272.3">DETAIL B</text>
</g>
<text font-size="4.4" x="417.8" y="423.5">C</text>
<g font-size="4.2">
<text x="68.7" y="5.3">4</text>
<text x="208.4" y="5.3">3</text>
<text x="348.1" y="5.3">2</text>
<text x="487.8" y="5.3">1</text>
<text x="2.5" y="55.5">D</text>
<text x="553.5" y="55.5">D</text>
<text x="2.8" y="163.4">C</text>
<text x="553.5" y="163.4">C</text>
<text x="2.9" y="271.4">B</text>
<text x="553.5" y="271.4">B</text>
<text x="2.8" y="379.3">A</text>
<text x="553.5" y="379.3">A</text>
<text x="68.7" y="429.5">4</text>
<text x="208.4" y="429.6">3</text>
<text x="348.1" y="429.6">2</text>
<text x="487.8" y="429.5">1</text>
</g>
<text font-size="3.6" x="419.1" y="394.3">HOWARD HUGHES MEDICAL INSTITUTE</text>
<g font-size="3.5">
<text x="429" y="9.8">REVISION HISTORY</text>
<text x="12.7" y="15.3">GENERAL NOTES:</text>
<text x="344.9" y="14.1">ZONE</text>
<text x="371.5" y="14.1">REV</text>
<text x="427.2" y="14.1">DESCRIPTION</text>
<text x="497.4" y="14.1">DATE</text>
<text x="524.9" y="14.1">APPROVED</text>
<text x="12.7" y="19.5">1.</text>
<text x="12.7" y="23.7">2.</text>
<text x="18.9" y="19.5">MATERIAL: ALUMINUM, 6061-T651</text>
<text x="18.9" y="23.7">SPECIAL FINISH: ANODIZE PER MIL-A-8625F, TYPE II, CLASS 2 (BLACK)</text>
<text x="374" y="18.3">-</text>
<text x="424.6" y="18.4">INITIAL RELEASE</text>
<text x="493.6" y="18.2">3/13/2015</text>
<text x="522.4" y="18.1">HHMI\\arnoldj</text>
<text x="12.7" y="27.8">3.</text>
<text x="18.9" y="27.8">SURFACE ROUGHNESS (UNLESS SPECIFIED OTHERWISE): 63 Ra (AVERAGE MICRO-INCHES)</text>
<text x="12.7" y="32">4.</text>
<text x="18.9" y="32">INTERPRET DIMENSIONS AND TOLERANCES PER ASME Y14.5M-1994</text>
<text x="12.7" y="36.2">5.</text>
<text x="12.7" y="40.4">6.</text>
<text x="18.9" y="36.2">DEBURR AND BREAK ALL SHARP EDGES, MAX 0.010&quot; (UNLESS SPECIFIED OTHERWISE)</text>
<text x="18.9" y="40.4">PARTS ARE TO BE CLEAN AND FREE OF OIL, GREASE, AND OTHER CONTAMINANTS</text>
<text x="12.7" y="44.6">7.</text>
<text x="18.9" y="44.6">DIMENSIONS INCLUDE ANODIZING, ELECTROPLATING, AND CHEMICALLY APPLIED FINISHES IF APPLICABLE</text>
<text x="72.2" y="71.7">A</text>
<text x="69.3" y="79.2">.003</text>
<text x="69.2" y="84.3">.005</text>
<text x="76.9" y="84.3">B</text>
<text x="79.8" y="84.3">C</text>
<text x="48.9" y="94">.10</text>
<text x="110" y="94">4.085</text>
<text x="100.6" y="100.7">3.349</text>
<text x="74.1" y="106">1.257</text>
<text x="70.2" y="112.6">.80</text>
<text x="24.4" y="148">B</text>
<text x="395" y="146.6">.451</text>
<text x="416.3" y="146.7">.387</text>
<text x="35" y="150.1">.819</text>
<text x="414.4" y="153.2">.312</text>
<text x="399.4" y="160.8">.287</text>
<text x="47.9" y="167.3">.543</text>
<text x="35" y="173.1">1.00</text>
<text x="399" y="168.3">.262</text>
<text x="21.4" y="176">1.229</text>
<text x="132.5" y="178.7">115°</text>
<text x="193.6" y="174.3">1.095</text>
<text x="231.8" y="178.9">(3.114)</text>
<text x="371.2" y="175.8">R.075</text>
<text x="432.5" y="175">R.025</text>
<text x="450.3" y="176.1">.198</text>
<text x="41.2" y="182.1">R.50 ±.04</text>
<text x="206.7" y="180.8">1.500</text>
<text x="86.4" y="189">135°</text>
<text x="438.3" y="188.7">R.125</text>
<text x="459.4" y="188.4">.310</text>
<text x="40.1" y="197.5">R.05</text>
<text x="218.9" y="192.5">2.100</text>
<text x="322.7" y="194">.280</text>
<text x="355.3" y="193.8">R.075</text>
<text x="438.4" y="193.5">R.025</text>
<text x="66.2" y="209.9">.636</text>
<text x="330.5" y="208">.075</text>
<text x="470.9" y="204.8">1.090</text>
<text x="481.9" y="208.2">1.175</text>
<text x="301.5" y="211">1.200</text>
<text x="314.6" y="211">.950</text>
<text x="492.9" y="211">1.200</text>
<text x="90.9" y="219.8">R.50 ±.04</text>
<text x="126.3" y="220.2">R.075</text>
<text x="85" y="225.4">R.50 ±.04</text>
<text x="126.4" y="225.2">R.075</text>
<text x="186.6" y="225.2">R.025</text>
<text x="183.1" y="232">R.025</text>
<text x="435.5" y="232.1">45°</text>
<text x="50.2" y="235.5">.05</text>
<text x="101.3" y="235.4">3.397</text>
<text x="432.3" y="249.4">.025</text>
<text x="368.6" y="255.1">4X R.10</text>
<text x="393.6" y="255.2">.105</text>
<text x="381.3" y="261.2">.210</text>
<text x="388.6" y="259.3">+.005</text>
<text x="389.3" y="262.8">- .002</text>
<text x="75.1" y="267.5">A</text>
<text x="107.2" y="276.7">3.863</text>
<text x="103.6" y="284">3.581</text>
<text x="405.7" y="287.2">B</text>
<text x="437.1" y="291.4">4X ⌀.275 THRU</text>
<text x="135" y="295.8">45°</text>
<text x="168" y="300.1">R.10</text>
<text x="445.8" y="301.1">.014</text>
<text x="453.5" y="301.1">A</text>
<text x="456.5" y="301.1">B</text>
<text x="459.4" y="301.1">C</text>
<text x="186.1" y="309.2">.125</text>
<text x="287.9" y="309.6">C</text>
<text x="51.9" y="313.1">C</text>
<text x="196.6" y="314.2">2X .70</text>
<text x="302.4" y="312.9">.800</text>
<text x="314" y="315.5">.600</text>
<text x="430.7" y="316.9">.492</text>
<text x="20.2" y="322.8">(1.600)</text>
<text x="441.6" y="323.1">.984</text>
<text x="325.6" y="329.9">.150</text>
<text x="302.4" y="333.2">.800</text>
<text x="412.2" y="353.3">.492</text>
<text x="391.8" y="360.7">.984</text>
<text x="106.5" y="372">3.806</text>
<text x="104.2" y="382.4">4.497 ±.010</text>
<text x="354.5" y="381.6">(UNLESS SPECIFIED OTHERWISE)</text>
<text x="352.5" y="390">[SECONDARY UNITS]: MILLIMETERS</text>
<text x="361.1" y="385.8">PRIMARY UNITS: INCHES</text>
<text x="362.3" y="394.1">PRIMARY TOLERANCES:</text>
<text x="361.9" y="397.9">X.X</text>
<text x="386.7" y="398">± 0.020</text>
<text x="361.9" y="402.1">X.XX</text>
<text x="361.9" y="406.3">X.XXX</text>
<text x="386.7" y="402.1">± 0.010</text>
<text x="386.7" y="406.3">± 0.005</text>
<text x="361.9" y="410.5">X.XXXX</text>
<text x="384.7" y="410.5">± 0.0005</text>
<text x="358.4" y="419.7">- DO NOT SCALE DRAWING -</text>
<text x="361.9" y="414.6">ANGULAR</text>
<text x="383.8" y="414.7">± 0.5 DEG</text>
<text x="415.5" y="418.4">SIZE</text>
<text x="461.6" y="418.3">PART NUMBER</text>
<text x="523.9" y="418.3">REV</text>
<text x="537.8" y="418.4">SHEET</text>
<text x="352" y="424.2">THIRD ANGLE PROJECTION:</text>
<text x="536.7" y="423.2">1 OF 2</text>
</g>
<g font-size="3.3">
<text x="62.9" y="79.2">⏥</text>
<text x="62.9" y="85">⟂</text>
<text x="434.5" y="279.8">⌀.591 ±.001 THRU ⌵ Ø 0.641 NS AND FS</text>
<text x="437.1" y="295.8">⌴ ⌀.453 ↧ .225</text>
<text x="440.8" y="301.6">⌖</text>
<text x="286.5" y="381.1">NOTICE:</text>
<text x="286.5" y="385">INFORMATION CONTAINED IN THIS</text>
<text x="286.5" y="389">DOCUMENT OR ANY REPRODUCTION</text>
<text x="286.5" y="392.9">THEREOF, IS PROPRIETARY</text>
<text x="286.5" y="396.9">INFORMATION AND PROPERTY OF</text>
<text x="286.5" y="400.9">HOWARD HUGHES MEDICAL INSTITUTE.</text>
<text x="286.5" y="404.9">IT SHALL NOT BE DISCLOSED, COPIED,</text>
<text x="286.5" y="408.9">DUPLICATED OR USED FOR</text>
<text x="286.5" y="412.8">MANUFACTURE, PRODUCTION OR</text>
<text x="286.5" y="416.8">PROCUREMENT, WITHOUT THE EXPRESS</text>
<text x="286.5" y="420.8">WRITTEN PERMISSION OF HOWARD</text>
<text x="286.5" y="424.8">HUGHES MEDICAL INSTITUTE.</text>
</g>
</svg>
